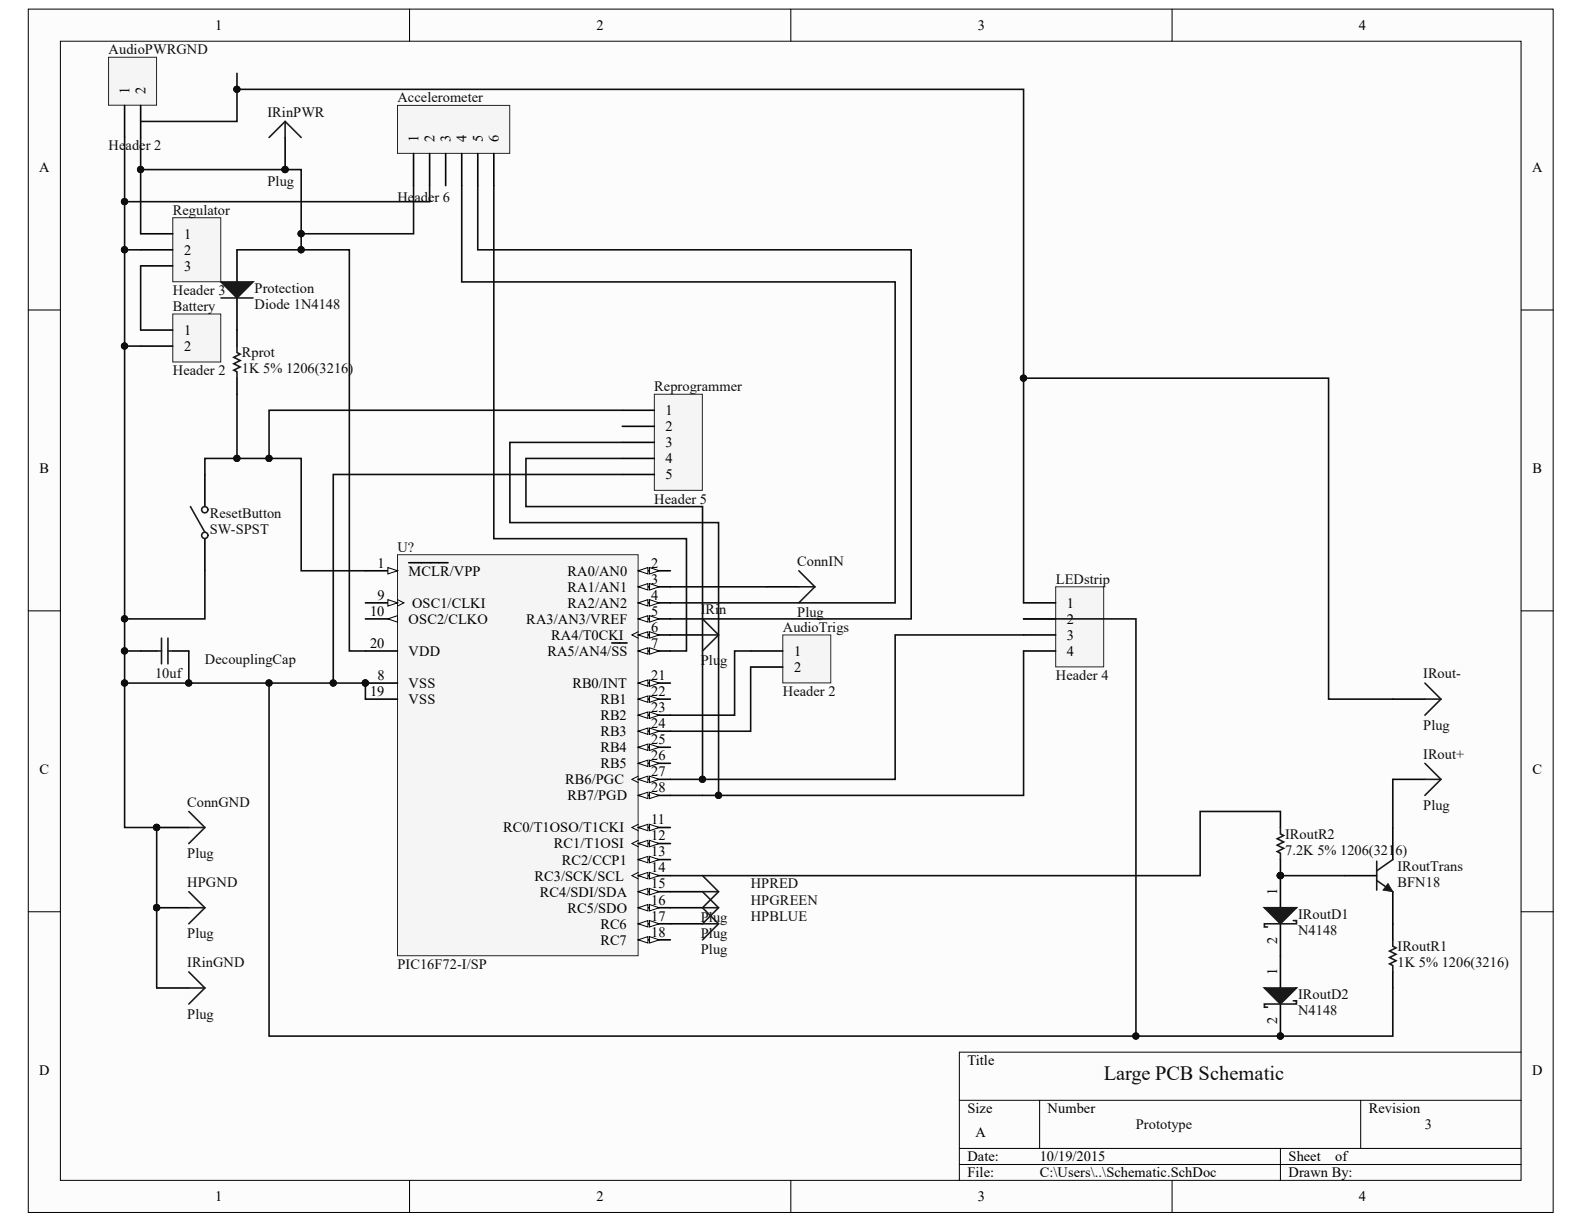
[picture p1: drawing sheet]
<svg xmlns="http://www.w3.org/2000/svg" width="279mm" height="216mm" viewBox="0 0 279 216" stroke-linecap="round" stroke-linejoin="round" font-family="sans-serif">
<g fill="#fcfcfc" stroke="#000" stroke-width=".18">
<path d="M5 1.6h269v212.3h-269z"/>
<path d="M10.7 7.3h257.6v200.9h-257.6z"/>
</g>
<g fill="none" stroke="#000" stroke-width=".18">
<path d="M72.2 1.6v5.7M139.5 1.6v5.7M206.7 1.6v5.7M5 54.7h5.7M268.3 54.7h5.7M5 107.8h5.7M268.3 107.8h5.7M5 160.8h5.7M268.3 160.8h5.7M169.2 194.1h99.1M183.4 194.1v8.5M240 194.1v8.5"/>
<path d="M268.3 185.6h-99.1v22.6M72.2 208.2v5.7M139.5 208.2v5.7M169.2 202.6h99.1M169.2 205.4h99.1M206.7 208.2v5.7M225.9 202.6v5.6"/>
</g>
<path d="M115.4 69.5h8.5v17h-8.5z" fill="#f5f5f5" stroke="#262626" stroke-width=".18"/>
<path d="M41.8 44.1v5.6M41.8 52.6v5.6M109.8 72.4h5.6M109.8 75.2h5.6M109.8 78h5.6M109.8 80.9h5.6M109.8 83.7h5.6" fill="none" stroke="#000" stroke-width=".28"/>
<path d="M109.8 80.9h-17v8.5h31.1v48.1h-5.6M109.8 83.7h-51v36.8h5.7v2.8" fill="none" stroke="#0e0e0e" stroke-width=".28"/>
<g fill="#0e0e0e" stroke="#0e0e0e" stroke-width=".18">
<circle cx="123.9" cy="137.5" r=".55"/>
<circle cx="58.8" cy="120.5" r=".55"/>
<circle cx="64.4" cy="120.5" r=".55"/>
</g>
<path d="M39 49.7h5.6l-2.8 2.9z" fill="#1c1c1c"/>
<path d="M39 49.7h5.6l-2.8 2.9zM39 52.6h5.6" fill="none" stroke="#1c1c1c" stroke-width=".28"/>
<path d="M30.5 38.4h8.4v11.3h-8.4z" fill="#f5f5f5" stroke="#262626" stroke-width=".18"/>
<path d="M24.8 41.2h5.7M24.8 44.1h5.7M24.8 46.9h5.7" fill="none" stroke="#000" stroke-width=".28"/>
<path d="M30.5 55.4h8.4v8.5h-8.4z" fill="#f5f5f5" stroke="#262626" stroke-width=".18"/>
<g fill="none" stroke="#000" stroke-width=".28">
<path d="M24.8 58.2h5.7M41.8 58.2v2.8M24.8 61h5.7M41.8 66.7v2.8M118.3 112h5.6M135.2 103.5h5.7M245.7 123.3h5.6M245.7 137.5h5.6M27.6 146h5.7M118.3 157.3h5.6M27.6 174.3h5.7M27.6 160.1h5.7"/>
<path d="M118.3 160.1h5.6M118.3 162.9h5.6"/>
</g>
<path d="M24.8 44.1h-2.8v16.9h2.8M24.8 46.9v11.3" fill="none" stroke="#0e0e0e" stroke-width=".28"/>
<g fill="#0e0e0e" stroke="#0e0e0e" stroke-width=".18">
<circle cx="22" cy="61" r=".55"/>
<circle cx="22" cy="44.1" r=".55"/>
<circle cx="27.6" cy="145.9" r=".55"/>
<circle cx="27.6" cy="160.1" r=".55"/>
</g>
<g fill="none" stroke="#1c1c1c" stroke-width=".28">
<path d="M41.8 61v1.2l.6 .3-1.2 .5 1.2 .6-1.2 .6 1.2 .5-1.2 .6 .6 .3v1.1M123.9 109.2l2.8 2.8M123.9 112h2.8M126.7 112l-2.8 2.8M140.9 100.7l2.8 2.8M140.9 103.5h2.8M143.7 103.5l-2.8 2.8M251.3 120.5l2.9 2.8M251.3 123.3h2.9M251.3 134.6l2.9 2.9M251.3 137.5h2.9M254.2 123.3l-2.9 2.8"/>
<path d="M254.2 137.5l-2.9 2.8M33.3 143.1l2.8 2.9M33.3 146h2.8M33.3 157.3l2.8 2.8M36.1 146l-2.8 2.8M123.9 154.5l2.8 2.8M126.7 157.3l-2.8 2.8M126.7 157.3h-2.8l2.8 2.8M33.3 171.4l2.8 2.9M33.3 174.3h2.8M33.3 160.1h2.8M36.1 174.3l-2.8 2.8"/>
<path d="M36.1 160.1l-2.8 2.8M123.9 160.1h2.8M123.9 160.1l2.8 2.8M126.7 160.1l-2.8 2.8h2.8M126.7 162.9l-2.8 2.9"/>
</g>
<path d="M138.1 112h8.4v8.5h-8.4z" fill="#f5f5f5" stroke="#262626" stroke-width=".18"/>
<path d="M132.4 114.8h5.7M132.4 117.7h5.7" fill="none" stroke="#000" stroke-width=".28"/>
<path d="M19.1 10.1h8.5v8.5h-8.5z" fill="#f5f5f5" stroke="#262626" stroke-width=".18"/>
<path d="M22 18.6v5.7M24.8 18.6v5.7" fill="none" stroke="#000" stroke-width=".28"/>
<path d="M186.2 103.5h8.5v14.1h-8.5z" fill="#f5f5f5" stroke="#262626" stroke-width=".18"/>
<path d="M180.5 106.3h5.7M180.5 109.2h5.7M180.5 112h5.7M180.5 114.8h5.7M225.9 154.5v5.6M225.9 162.9v5.7" fill="none" stroke="#000" stroke-width=".28"/>
<path d="M22 24.3v19.8M24.8 29.9v11.3" fill="none" stroke="#0e0e0e" stroke-width=".28"/>
<g fill="#0e0e0e" stroke="#0e0e0e" stroke-width=".18">
<circle cx="24.8" cy="29.9" r=".55"/>
<circle cx="22" cy="35.6" r=".55"/>
<circle cx="22" cy="44.1" r=".55"/>
<circle cx="225.8" cy="154.4" r=".55"/>
</g>
<path d="M223 160.1h5.7l-2.8 2.8z" fill="#1c1c1c"/>
<path d="M223 160.1h5.7l-2.8 2.8zM228.1 162.4h.6v.5h-5.7v.6h.6" fill="none" stroke="#1c1c1c" stroke-width=".28"/>
<circle cx="225.8" cy="154.4" r=".55" fill="#0e0e0e" stroke="#0e0e0e" stroke-width=".18"/>
<path d="M70.1 18.6h19.8v8.5h-19.8z" fill="#f5f5f5" stroke="#262626" stroke-width=".18"/>
<path d="M72.9 27.1v5.6M75.8 27.1v5.6M78.6 27.1v5.6M81.4 27.1v5.6M84.3 27.1v5.6M87.1 27.1v5.6M225.9 168.6v5.7M225.9 177.1v5.7" fill="none" stroke="#000" stroke-width=".28"/>
<circle cx="225.8" cy="182.7" r=".55" fill="#0e0e0e" stroke="#0e0e0e" stroke-width=".18"/>
<path d="M223 174.3h5.7l-2.8 2.8z" fill="#1c1c1c"/>
<path d="M225.9 146v1.1l.5 .3-1.1 .5 1.1 .6-1.1 .6 1.1 .5-1.1 .6 .6 .3v1.1M242.8 155.3l2.9 2M242.8 151.9v5.1M245.7 151.6l-2.9 2M223 174.3h5.7l-2.8 2.8zM228.1 176.5h.6v.6h-5.7v.6h.6M245.7 165.8v1.1l.5 .3-1.1 .6 1.1 .5-1.1 .6 1.1 .6-1.1 .5 .6 .3v1.1" fill="none" stroke="#1c1c1c" stroke-width=".28"/>
<g fill="#0e0e0e" stroke="#0e0e0e" stroke-width=".18">
<circle cx="225.8" cy="182.7" r=".55"/>
<circle cx="225.8" cy="154.4" r=".55"/>
</g>
<path d="M225.9 143.1v2.9M225.9 151.6v2.9M237.2 154.5h5.6M245.7 146v5.6M245.7 157.3v8.5M245.7 171.4v2.9" fill="none" stroke="#000" stroke-width=".28"/>
<path d="M244.8 155.9l.9 1.4-1.7-.3z" fill="#1c1c1c"/>
<path d="M244.8 155.9l.9 1.4-1.7-.3z" fill="none" stroke="#1c1c1c" stroke-width=".18"/>
<g fill="none" stroke="#0e0e0e" stroke-width=".28">
<path d="M72.9 32.7v8.5h-19.8M75.8 32.7v2.9h-53.8M81.4 32.7v17h76.5v56.6h-39.6M84.3 32.7v11.4h76.4v65.1h-42.4M87.1 32.7v62.3h34v19.8h-2.8M109.8 78h-19.9v14.2h36.8v48.1h-8.4M22 114.8h2.8M118.3 103.5h16.9M132.4 117.7v11.3h-14.1M132.4 114.8h-2.8v11.3h-11.3M180.5 109.2h19.9v73.6M180.5 112h-22.6v25.5h-34"/>
<path d="M180.5 114.8v25.5h-53.8M22 120.5v25.5h5.6v28.3M47.5 120.5v62.3h198.2v-8.5M245.7 137.5v8.5M225.9 143.1h-14.2v11.4h-93.4M225.9 154.5h11.3"/>
</g>
<g fill="#0e0e0e" stroke="#0e0e0e" stroke-width=".18">
<circle cx="225.8" cy="154.4" r=".55"/>
<circle cx="53.1" cy="41.2" r=".55"/>
<circle cx="22" cy="35.6" r=".55"/>
<circle cx="225.8" cy="182.7" r=".55"/>
<circle cx="200.4" cy="182.7" r=".55"/>
<circle cx="47.4" cy="120.5" r=".55"/>
<circle cx="123.9" cy="137.5" r=".55"/>
<circle cx="126.7" cy="140.3" r=".55"/>
<circle cx="22" cy="114.8" r=".55"/>
<circle cx="27.6" cy="160.1" r=".55"/>
<circle cx="27.6" cy="145.9" r=".55"/>
<circle cx="22" cy="120.5" r=".55"/>
<circle cx="50.3" cy="29.9" r=".55"/>
</g>
<path d="M50.3 24.3v5.6M24.8 114.8h2.8M30.5 114.8h2.8" fill="none" stroke="#000" stroke-width=".28"/>
<path d="M50.3 21.4l2.8 2.9M50.3 21.4l-2.8 2.9M50.3 21.4v2.9M27.6 114.8h.9M28.5 112.6v4.5M29.6 112.6v4.5M29.6 114.8h.9" fill="none" stroke="#1c1c1c" stroke-width=".28"/>
<path d="M70.1 97.8h42.5v70.8h-42.5z" fill="#f5f5f5" stroke="#262626" stroke-width=".18"/>
<path d="M64.5 100.7h5.6" fill="none" stroke="#000" stroke-width=".28"/>
<path d="M68.4 100.1l1.7 .6-1.7 .5z" fill="#fcfcfc"/>
<path d="M68.4 100.1l1.7 .6-1.7 .5zM70.1 105.8l1.1 .5-1.1 .6" fill="none" stroke="#000" stroke-width=".18"/>
<path d="M72.1 99.3h6.9M64.5 106.3h5.6M107.9 113.4h2.7M112.6 100.7h5.7M112.6 103.5h5.7M112.6 106.3h5.7M112.6 109.2h5.7M112.6 112h5.7M112.6 114.8h5.7M64.5 120.5h5.6" fill="none" stroke="#000" stroke-width=".28"/>
<circle cx="64.4" cy="120.5" r=".55" fill="#0e0e0e" stroke="#0e0e0e" stroke-width=".18"/>
<path d="M68.4 105.8l1.7 .5-1.7 .6z" fill="#fcfcfc"/>
<path d="M68.4 105.8l1.7 .5-1.7 .6z" fill="none" stroke="#000" stroke-width=".18"/>
<path d="M64.5 109.2h5.6" fill="none" stroke="#000" stroke-width=".28"/>
<path d="M68.4 109.2l1.7-.6v1.1z" fill="#fcfcfc"/>
<path d="M68.4 109.2l1.7-.6v1.1z" fill="none" stroke="#000" stroke-width=".18"/>
<path d="M112.6 146h5.7M112.6 148.8h5.7M112.6 151.6h5.7" fill="none" stroke="#000" stroke-width=".28"/>
<path d="M112.6 151.6l1.7-.5v1.1z" fill="#fcfcfc"/>
<path d="M112.6 151.6l1.7-.5v1.1z" fill="none" stroke="#000" stroke-width=".18"/>
<path d="M114.6 151.1l1.7 .5-1.7 .6z" fill="#fcfcfc"/>
<path d="M114.6 151.1l1.7 .5-1.7 .6z" fill="none" stroke="#000" stroke-width=".18"/>
<path d="M112.6 154.5h5.7M112.6 157.3h5.7" fill="none" stroke="#000" stroke-width=".28"/>
<path d="M112.6 157.3l1.7-.6v1.2z" fill="#fcfcfc"/>
<path d="M112.6 157.3l1.7-.6v1.2z" fill="none" stroke="#000" stroke-width=".18"/>
<path d="M114.6 156.7l1.7 .6-1.7 .6z" fill="#fcfcfc"/>
<path d="M114.6 156.7l1.7 .6-1.7 .6z" fill="none" stroke="#000" stroke-width=".18"/>
<path d="M112.6 160.1h5.7" fill="none" stroke="#000" stroke-width=".28"/>
<path d="M112.6 160.1l1.7-.6v1.2z" fill="#fcfcfc"/>
<path d="M112.6 160.1l1.7-.6v1.2z" fill="none" stroke="#000" stroke-width=".18"/>
<path d="M114.6 159.5l1.7 .6-1.7 .6z" fill="#fcfcfc"/>
<path d="M114.6 159.5l1.7 .6-1.7 .6z" fill="none" stroke="#000" stroke-width=".18"/>
<path d="M112.6 162.9h5.7" fill="none" stroke="#000" stroke-width=".28"/>
<path d="M112.6 162.9l1.7-.5v1.1z" fill="#fcfcfc"/>
<path d="M112.6 162.9l1.7-.5v1.1z" fill="none" stroke="#000" stroke-width=".18"/>
<path d="M114.6 162.4l1.7 .5-1.7 .6z" fill="#fcfcfc"/>
<path d="M114.6 162.4l1.7 .5-1.7 .6z" fill="none" stroke="#000" stroke-width=".18"/>
<path d="M112.6 165.8h5.7" fill="none" stroke="#000" stroke-width=".28"/>
<path d="M112.6 165.8l1.7-.6v1.1z" fill="#fcfcfc"/>
<path d="M112.6 165.8l1.7-.6v1.1z" fill="none" stroke="#000" stroke-width=".18"/>
<path d="M114.6 165.2l1.7 .6-1.7 .5z" fill="#fcfcfc"/>
<path d="M114.6 165.2l1.7 .6-1.7 .5z" fill="none" stroke="#000" stroke-width=".18"/>
<path d="M64.5 114.8h5.6M64.5 123.3h5.6M112.6 120.5h5.7" fill="none" stroke="#000" stroke-width=".28"/>
<path d="M112.6 120.5l1.7-.6v1.2z" fill="#fcfcfc"/>
<path d="M112.6 120.5l1.7-.6v1.2z" fill="none" stroke="#000" stroke-width=".18"/>
<path d="M114.6 119.9l1.7 .6-1.7 .6z" fill="#fcfcfc"/>
<path d="M114.6 119.9l1.7 .6-1.7 .6z" fill="none" stroke="#000" stroke-width=".18"/>
<path d="M112.6 123.3h5.7" fill="none" stroke="#000" stroke-width=".28"/>
<path d="M112.6 123.3l1.7-.5v1.1z" fill="#fcfcfc"/>
<path d="M112.6 123.3l1.7-.5v1.1z" fill="none" stroke="#000" stroke-width=".18"/>
<path d="M114.6 122.8l1.7 .5-1.7 .6z" fill="#fcfcfc"/>
<path d="M114.6 122.8l1.7 .5-1.7 .6z" fill="none" stroke="#000" stroke-width=".18"/>
<path d="M112.6 126.1h5.7" fill="none" stroke="#000" stroke-width=".28"/>
<path d="M112.6 126.1l1.7-.5v1.1z" fill="#fcfcfc"/>
<path d="M112.6 126.1l1.7-.5v1.1z" fill="none" stroke="#000" stroke-width=".18"/>
<path d="M114.6 125.6l1.7 .5-1.7 .6z" fill="#fcfcfc"/>
<path d="M114.6 125.6l1.7 .5-1.7 .6z" fill="none" stroke="#000" stroke-width=".18"/>
<path d="M112.6 129h5.7" fill="none" stroke="#000" stroke-width=".28"/>
<path d="M112.6 129l1.7-.6v1.1z" fill="#fcfcfc"/>
<path d="M112.6 129l1.7-.6v1.1z" fill="none" stroke="#000" stroke-width=".18"/>
<path d="M114.6 128.4l1.7 .6-1.7 .5z" fill="#fcfcfc"/>
<path d="M114.6 128.4l1.7 .6-1.7 .5z" fill="none" stroke="#000" stroke-width=".18"/>
<path d="M112.6 131.8h5.7" fill="none" stroke="#000" stroke-width=".28"/>
<path d="M112.6 131.8l1.7-.6v1.2z" fill="#fcfcfc"/>
<path d="M112.6 131.8l1.7-.6v1.2z" fill="none" stroke="#000" stroke-width=".18"/>
<path d="M114.6 131.2l1.7 .6-1.7 .6z" fill="#fcfcfc"/>
<path d="M114.6 131.2l1.7 .6-1.7 .6z" fill="none" stroke="#000" stroke-width=".18"/>
<path d="M112.6 134.6h5.7" fill="none" stroke="#000" stroke-width=".28"/>
<path d="M112.6 134.6l1.7-.5v1.1z" fill="#fcfcfc"/>
<path d="M112.6 134.6l1.7-.5v1.1z" fill="none" stroke="#000" stroke-width=".18"/>
<path d="M114.6 134.1l1.7 .5-1.7 .6z" fill="#fcfcfc"/>
<path d="M114.6 134.1l1.7 .5-1.7 .6z" fill="none" stroke="#000" stroke-width=".18"/>
<path d="M112.6 137.5h5.7M112.6 140.3h5.7" fill="none" stroke="#000" stroke-width=".28"/>
<path d="M112.6 140.3l1.7-.6v1.2z" fill="#fcfcfc"/>
<path d="M112.6 140.3l1.7-.6v1.2z" fill="none" stroke="#000" stroke-width=".18"/>
<path d="M114.6 139.7l1.7 .6-1.7 .6z" fill="#fcfcfc"/>
<path d="M114.6 139.7l1.7 .6-1.7 .6z" fill="none" stroke="#000" stroke-width=".18"/>
<g fill="#0e0e0e" stroke="#0e0e0e" stroke-width=".18">
<circle cx="64.4" cy="120.5" r=".55"/>
<circle cx="22" cy="61" r=".55"/>
<circle cx="22" cy="109.2" r=".55"/>
<circle cx="22" cy="114.8" r=".55"/>
<circle cx="22" cy="120.5" r=".55"/>
<circle cx="33.3" cy="120.5" r=".55"/>
<circle cx="53.1" cy="44.1" r=".55"/>
<circle cx="41.8" cy="80.8" r=".55"/>
<circle cx="47.4" cy="80.8" r=".55"/>
<circle cx="24.8" cy="29.9" r=".55"/>
<circle cx="50.3" cy="29.9" r=".55"/>
<circle cx="53.1" cy="41.2" r=".55"/>
<circle cx="180.5" cy="66.7" r=".55"/>
<circle cx="41.8" cy="15.7" r=".55"/>
<circle cx="58.8" cy="120.5" r=".55"/>
<circle cx="47.4" cy="120.5" r=".55"/>
</g>
<path d="M36.1 83.7v5.7M36.1 95v5.7" fill="none" stroke="#000" stroke-width=".28"/>
<g fill="none" stroke="#1c1c1c" stroke-width=".28">
<path d="M33.6 89.4l2.5 4.5"/>
<circle cx="36.1" cy="89.9" r=".55"/>
<circle cx="36.1" cy="94.4" r=".55"/>
</g>
<path d="M41.8 12.9v8.5h-17M41.8 15.8h138.7v50.9M24.8 24.3v5.6h28.3v14.2M41.8 44.1h19.8v70.7h2.9M22 61v59.5h11.3M41.8 69.5v11.4h-5.7v2.8M109.8 72.4h-62.3v8.5M41.8 80.9h11.3v19.8h11.4M33.3 114.8v5.7h25.5M36.1 100.7v8.5h-14.1M180.5 106.3v-39.6h53.8v56.6h11.4" fill="none" stroke="#0e0e0e" stroke-width=".28"/>
<text font-size="3.6" fill="#0e0e0e" x="194.7" y="190.5">Large PCB Schematic</text>
<g font-size="2.5">
<text x="38" y="5.3">1</text>
<text x="105.2" y="5.3">2</text>
<text x="172.5" y="5.3">3</text>
<text x="239.7" y="5.3">4</text>
<text x="22.8" y="16.6" transform="rotate(-90 22.8 16.6)">1</text>
<text x="25.7" y="16.6" transform="rotate(-90 25.7 16.6)">2</text>
<text x="73.8" y="25.1" transform="rotate(-90 73.8 25.1)">1</text>
<text x="76.6" y="25.1" transform="rotate(-90 76.6 25.1)">2</text>
<text x="79.5" y="25.1" transform="rotate(-90 79.5 25.1)">3</text>
<text x="82.3" y="25.1" transform="rotate(-90 82.3 25.1)">4</text>
<text x="85.1" y="25.1" transform="rotate(-90 85.1 25.1)">5</text>
<text x="88" y="25.1" transform="rotate(-90 88 25.1)">6</text>
<text x="6.9" y="30.4">A</text>
<text x="270.2" y="30.4">A</text>
<text x="32.5" y="42.1">1</text>
<text x="32.5" y="44.9">2</text>
<text x="32.5" y="47.7">3</text>
<text x="32.5" y="59.1">1</text>
<text x="32.5" y="61.9">2</text>
<text x="117.4" y="73.2">1</text>
<text x="117.4" y="76.1">2</text>
<text x="7" y="83.5">B</text>
<text x="117.4" y="78.9">3</text>
<text x="117.4" y="81.7">4</text>
<text x="270.3" y="83.5">B</text>
<text x="117.4" y="84.5">5</text>
<text x="66.6" y="100.1">1</text>
<text x="72.1" y="101.5">MCLR/VPP</text>
<text x="100.1" y="101.5">RA0/AN0</text>
<text x="114.9" y="100.1">2</text>
<text x="66.6" y="105.8">9</text>
<text x="72.7" y="107.2">OSC1/CLKI</text>
<text x="100.1" y="104.4">RA1/AN1</text>
<text x="100.1" y="107.2">RA2/AN2</text>
<text x="114.9" y="103">3</text>
<text x="114.9" y="105.8">4</text>
<text x="188.2" y="107.2">1</text>
<text x="65.3" y="108.6">10</text>
<text x="72.1" y="110">OSC2/CLKO</text>
<text x="92.8" y="110">RA3/AN3/VREF</text>
<text x="97.2" y="112.9">RA4/T0CKI</text>
<text x="114.9" y="108.6">5</text>
<text x="114.9" y="111.5">6</text>
<text x="188.2" y="110">2</text>
<text x="188.2" y="112.9">3</text>
<text x="65.3" y="114.3">20</text>
<text x="66.6" y="120">8</text>
<text x="72.1" y="115.7">VDD</text>
<text x="96.6" y="115.7">RA5/AN4/SS</text>
<text x="114.9" y="114.3">7</text>
<text x="114.9" y="120">21</text>
<text x="140.1" y="115.7">1</text>
<text x="140.1" y="118.5">2</text>
<text x="188.2" y="115.7">4</text>
<text x="65.3" y="122.7">19</text>
<text x="72.1" y="121.4">VSS</text>
<text x="72.1" y="124.2">VSS</text>
<text x="101" y="121.4">RB0/INT</text>
<text x="105.9" y="124.2">RB1</text>
<text x="114.9" y="122.7">22</text>
<text x="114.9" y="125.6">23</text>
<text x="105.9" y="127">RB2</text>
<text x="105.9" y="129.8">RB3</text>
<text x="114.9" y="128.4">24</text>
<text x="114.9" y="131.2">25</text>
<text x="7" y="136.6">C</text>
<text x="105.9" y="132.7">RB4</text>
<text x="105.9" y="135.5">RB5</text>
<text x="114.9" y="134.1">26</text>
<text x="114.9" y="136.9">27</text>
<text x="270.3" y="136.6">C</text>
<text x="99.7" y="138.3">RB6/PGC</text>
<text x="100.1" y="141.2">RB7/PGD</text>
<text x="114.9" y="139.7">28</text>
<text x="88.7" y="146.8">RC0/T1OSO/T1CKI</text>
<text x="97.7" y="149.7">RC1/T1OSI</text>
<text x="114.9" y="145.4">11</text>
<text x="114.9" y="148.2">12</text>
<text x="94.3" y="155.3">RC3/SCK/SCL</text>
<text x="99.1" y="152.5">RC2/CCP1</text>
<text x="114.9" y="151.1">13</text>
<text x="114.9" y="153.9">14</text>
<text x="95.2" y="158.2">RC4/SDI/SDA</text>
<text x="100.1" y="161">RC5/SDO</text>
<text x="114.9" y="156.7">15</text>
<text x="114.9" y="159.6">16</text>
<text x="225.3" y="157.9" transform="rotate(-90 225.3 157.9)">1</text>
<text x="105.9" y="163.8">RC6</text>
<text x="105.9" y="166.7">RC7</text>
<text x="114.9" y="162.4">17</text>
<text x="114.9" y="165.2">18</text>
<text x="225.3" y="166.5" transform="rotate(-90 225.3 166.5)">2</text>
<text x="225.3" y="172" transform="rotate(-90 225.3 172)">1</text>
<text x="225.3" y="180.6" transform="rotate(-90 225.3 180.6)">2</text>
<text x="6.9" y="189.6">D</text>
<text x="170.6" y="187.9">Title</text>
<text x="270.2" y="189.6">D</text>
<text x="170.6" y="196.4">Size</text>
<text x="184.8" y="196.4">Number</text>
<text x="241.4" y="196.4">Revision</text>
<text x="172.1" y="200.6">A</text>
<text x="170.6" y="204.9">Date:</text>
<text x="170.6" y="207.7">File:</text>
<text x="183.4" y="204.9">10/19/2015</text>
<text x="183.4" y="207.7">C:\Users\..\Schematic.SchDoc</text>
<text x="227.3" y="204.9">Sheet</text>
<text x="227.3" y="207.7">Drawn By:</text>
<text x="235.5" y="204.9">of</text>
<text x="38" y="211.9">1</text>
<text x="105.2" y="211.9">2</text>
<text x="172.5" y="211.9">3</text>
<text x="239.7" y="211.9">4</text>
</g>
<g font-size="2.5" fill="#0e0e0e">
<text x="19.2" y="9.5">AudioPWRGND</text>
<text x="47.2" y="20.6">IRinPWR</text>
<text x="70.1" y="18">Accelerometer</text>
<text x="19.2" y="26.5">Header 2</text>
<text x="47.2" y="32.7">Plug</text>
<text x="70.1" y="35.6">Header 6</text>
<text x="30.5" y="37.9">Regulator</text>
<text x="30.5" y="52">Header 3</text>
<text x="44.9" y="51.7">Protection</text>
<text x="30.5" y="54.8">Battery</text>
<text x="44.9" y="54.5">Diode 1N4148</text>
<text x="42.7" y="63">Rprot</text>
<text x="42.7" y="65.9">1K 5% 1206(3216)</text>
<text x="30.5" y="66.2">Header 2</text>
<text x="115.4" y="69">Reprogrammer</text>
<text x="115.4" y="88.8">Header 5</text>
<text x="37" y="91.3">ResetButton</text>
<text x="37" y="94.2">SW-SPST</text>
<text x="70.1" y="97.3">U?</text>
<text x="140.6" y="99.8">ConnIN</text>
<text x="186.2" y="103">LEDstrip</text>
<text x="123.6" y="108.3">IRin</text>
<text x="138.1" y="111.5">AudioTrigs</text>
<text x="140.6" y="108.9">Plug</text>
<text x="27.4" y="119.7">10uf</text>
<text x="36.1" y="117.1">DecouplingCap</text>
<text x="123.6" y="117.4">Plug</text>
<text x="186.2" y="120">Header 4</text>
<text x="251" y="119.7">IRout-</text>
<text x="138.1" y="122.7">Header 2</text>
<text x="251" y="128.7">Plug</text>
<text x="251" y="133.8">IRout+</text>
<text x="33" y="142.3">ConnGND</text>
<text x="251" y="142.9">Plug</text>
<text x="226.7" y="148">IRoutR2</text>
<text x="33" y="151.4">Plug</text>
<text x="226.7" y="150.8">7.2K 5% 1206(3216)</text>
<text x="246.5" y="153.6">IRoutTrans</text>
<text x="33" y="156.5">HPGND</text>
<text x="132.4" y="156.7">HPRED</text>
<text x="132.4" y="159.6">HPGREEN</text>
<text x="246.5" y="156.5">BFN18</text>
<text x="33" y="165.5">Plug</text>
<text x="123.6" y="162.7">Plug</text>
<text x="123.6" y="165.5">Plug</text>
<text x="132.4" y="162.4">HPBLUE</text>
<text x="229" y="162.1">IRoutD1</text>
<text x="229" y="165">N4148</text>
<text x="246.5" y="167.8">IRoutR1</text>
<text x="33" y="170.6">IRinGND</text>
<text x="70.1" y="170.9">PIC16F72-I/SP</text>
<text x="123.6" y="168.3">Plug</text>
<text x="246.5" y="170.6">1K 5% 1206(3216)</text>
<text x="33" y="179.7">Plug</text>
<text x="229" y="176.2">IRoutD2</text>
<text x="229" y="179.1">N4148</text>
<text x="200.3" y="199.2">Prototype</text>
<text x="251.3" y="199.2">3</text>
</g>
<g font-size="1.8">
<text x="111.8" y="101.1">PIU?02</text>
<text x="111.8" y="103.9">PIU?03</text>
<text x="111.8" y="106.7">PIU?04</text>
<text x="111.8" y="109.5">PIU?05</text>
<text x="111.8" y="112.3">PIU?06</text>
<text x="111.8" y="115.2">PIU?07</text>
<text x="111.8" y="149.4">PIU?012</text>
<text x="111.8" y="155">PIU?014</text>
</g>
<g font-size="1.4">
<text x="111.8" y="137.9">PIU?027</text>
<text x="111.8" y="146.3">PIU?011</text>
</g>
</svg>
